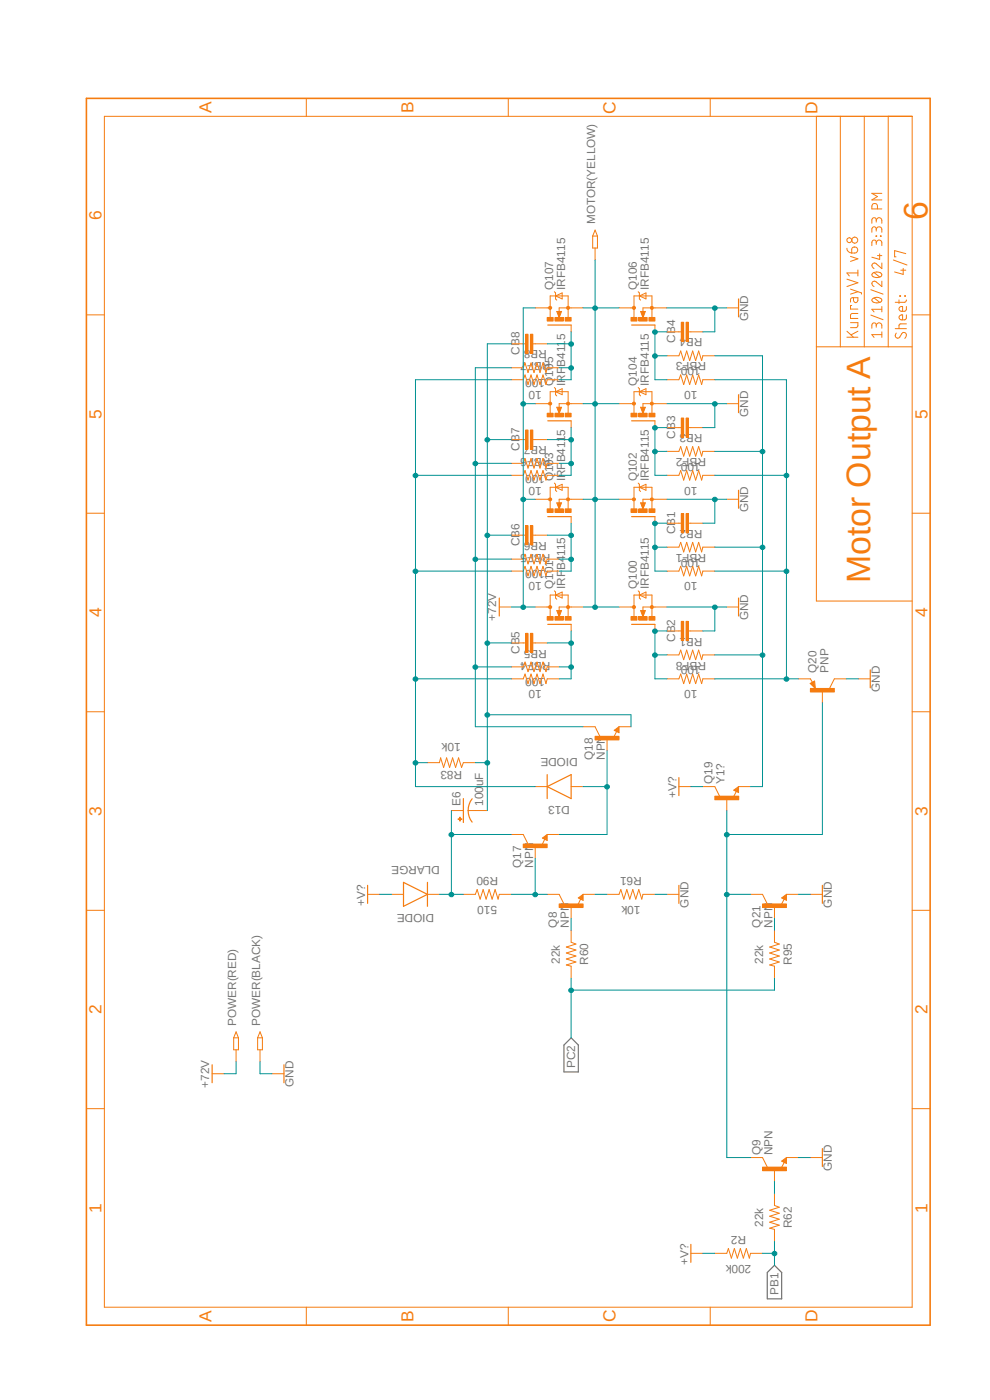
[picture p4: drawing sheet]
<svg xmlns="http://www.w3.org/2000/svg" width="210mm" height="297mm" viewBox="0 0 210 297" stroke-linecap="round" stroke-linejoin="round" font-family="sans-serif">
<path d="M18 20.5l179.9 261.2M197.9 20.5l-179.9 261.2" fill="none" stroke="#fff" stroke-width=".21"/>
<path d="M121.2 220.2l1.5 1.5v5.7h-3.1v-5.7zM164.3 268.4l1.5 1.6v5.5h-3v-5.5z" fill="none" stroke="#757575" stroke-width=".25"/>
<g fill="none" stroke="#f57c10" stroke-width=".21">
<path d="M22.1 24.7h171.4v252.6h-171.4zM65 20.9v3.8M107.8 20.9v3.8M150.7 20.9v3.8M173.2 24.7v102.8h20.3M178.3 24.7v48.9M183.3 24.7v48.9M188.4 24.7v48.9M179.7 52.7a1.01 1.01 0 0 0 1 1M179.7 59.2l2.3 .8-2.3 .8M180.4 54.4l1.6 .5-1.6 .6M180.8 52.5a.66 .66 0 0 1 1.1 .3 .66 .66 0 0 1-.6 .9h-.6v-.8z"/>
<path d="M182 57.3v1.2M182 57.9h-2.3l.5 .6M185.3 57.9a1.31 1.31 0 0 1 1.8 .4l-.1 .2a1.32 1.32 0 0 1-2-.2zM185.4 57.8l1.2 1M185.8 50l.2 .2zM185.9 51.5a.59 .59 0 0 1 .6-.6 .59 .59 0 0 1 .6 .6v.6M185.9 48.7a.59 .59 0 0 1 .6-.6 .59 .59 0 0 1 .6 .6v.6M185.9 46.8a.59 .59 0 0 1 .6-.6 .59 .59 0 0 1 .6 .6v.6M185.9 51.9v-.5a.47 .47 0 0 0-.5-.5 .47 .47 0 0 0-.4 .5v.7M185.9 49v-.4a.47 .47 0 0 0-.5-.5 .47 .47 0 0 0-.4 .5v.7M185.9 47.1v-.4a.47 .47 0 0 0-.5-.5 .47 .47 0 0 0-.4 .5v.7M186.1 44.3v-.6a.59 .59 0 0 0-.6-.5 .59 .59 0 0 0-.5 .5v.6h2.1"/>
<path d="M186.1 54.2h1M186.6 53.8v1.2l-1.6-.4M186.8 50l.1 .2zM187.1 59.6v1.2l-1.2-1a.55 .55 0 0 0-.8 0 .55 .55 0 0 0 .1 .9l.2 .1M187.1 55.8v1.2l-1.2-1a.58 .58 0 0 0-.9 .2 .58 .58 0 0 0 .4 .8M187.1 41h-2.1l1.1 .7-1.1 .7h2.1M189.5 55.2l2.9 1M191.1 57.3h1.1M191.6 56.9v1.3l-1.8-.5M192.2 53.8l-2.4-.6v1.3h.3M18.3 66.8h3.8M173.2 73.6h20.3"/>
<path d="M179.7 71.5h2.3M179.7 70.3l1.4 1.2M180.4 68.5h1.6l-.1 .8-.1 .1-1.4 .1M180.4 61.3l2.4 .8v.3M180.7 64.8h-.3v.8h1.6M181.1 63.2v.6a.47 .47 0 0 0 .4 .4 .47 .47 0 0 0 .5-.4v-.6h-1.2l-.3 .2-.1 .7M182 66.5h-1.2l-.4 .4v.7h1.6M182 70.3l-1.4 .7M182 61.9l-1.6 .5M184.7 66.8l2.6 1M184.7 61.5l2.6 .9M185.1 63.4a1.28 1.28 0 0 1 2 .3l-.1 .1a1.32 1.32 0 0 1-2-.1z"/>
<path d="M185.4 63.2l1.2 .9M185.9 69a.59 .59 0 0 1 .6-.5 .59 .59 0 0 1 .6 .5v.6M185.9 69.4v-.4a.47 .47 0 0 0-.5-.5 .47 .47 0 0 0-.4 .5v.6M187.1 71h-2.1l.4 .6M187.1 65v1.2M187.1 70.4v1.2M187.1 65.6h-2.1l.4 .6M189.9 69.7h2.4M190.1 70.7a.59 .59 0 0 0-.1 .7 .59 .59 0 0 0 .7 .3 1.79 1.79 0 0 1 1-1.2 .66 .66 0 0 1 .6 .6 .66 .66 0 0 1-.4 .7M190.7 63.6v.8M190.9 62.7l.2 .2zM191.9 62.7l.2 .2z"/>
<path d="M192.3 68.7h-1.4l-.2 .4v.6M192.3 66.8v.7l-.2 .3a1.17 1.17 0 0 1-1.3-.2 .56 .56 0 0 1 .1-.6 .56 .56 0 0 1 .6-.2v1.1M192.3 65v.7l-.2 .3a1.09 1.09 0 0 1-1.4-.3 .57 .57 0 0 1 .8-.7v1M192.3 63.6l-.2 .5h-2.2M193.5 66.8h3.8M18.3 108.9h3.8M193.5 108.9h3.8M133.9 128.8h.6M134.5 130.8v-4.6h3.8v4.6M135.4 125.3l.2 .3v1.3l.3 .2M135.6 126.2l1.4-.6v1.3zM135.9 129.5h1l-.5 1.3z"/>
<path d="M138.9 132.5v1.4M138.9 128.8h-2.5v.9M18.3 151h3.8M193.5 151h3.8M18.3 193.1h3.8M193.5 193.1h3.8M18.3 235.2h3.8M54.7 220.2v2.5h1v-2.5M54.7 220.2h1M54.7 220.2l.5-1.3 .5 1.3M55.2 222.7v2.6M57.7 227.8h2.5"/>
<path d="M193.5 235.2h3.8M65 277.3v3.8M107.8 277.3v3.8M150.7 277.3v3.8"/>
<circle cx="180.2" cy="50.9" r=".51"/>
<circle cx="181.3" cy="50.9" r=".64"/>
</g>
<path d="M18.3 20.9h179v260.2h-179zM136.1 129.7l.3 .9 .3-.9h-.3v.2" fill="none" stroke="#f57c10" stroke-width=".34"/>
<path d="M134 132.5h4.9M60.2 225.9v3.8" fill="none" stroke="#f57c10" stroke-width=".25"/>
<path d="M138 128.6l.3-.2 .2 .2v.4h-.5z" fill-rule="evenodd" fill="#f57c10"/>
<path d="M138 128.6l.3-.2 .2 .2v.4h-.5z" fill="none" stroke="#f57c10" stroke-width=".21"/>
<path d="M134.2 128.6l.3-.2 .2 .2 .1 .2-.1 .2h-.5z" fill-rule="evenodd" fill="#f57c10"/>
<path d="M134.2 128.6l.3-.2 .2 .2 .1 .2-.1 .2h-.5z" fill="none" stroke="#f57c10" stroke-width=".21"/>
<path d="M137.7 130.8h1.2v.8h-1.2z" fill-rule="evenodd" fill="#f57c10"/>
<path d="M137.7 130.8h1.2v.8h-1.2z" fill="none" stroke="#f57c10" stroke-width=".21"/>
<path d="M133.9 130.8h1.2v.8h-1.2z" fill-rule="evenodd" fill="#f57c10"/>
<path d="M133.9 130.8h1.2v.8h-1.2z" fill="none" stroke="#f57c10" stroke-width=".21"/>
<path d="M135.5 130.8h1.8v.8h-1.8z" fill-rule="evenodd" fill="#f57c10"/>
<path d="M133.9 105.9h.6M134.5 107.9v-4.5h3.8v4.5M135.4 102.5l.2 .2v1.3l.3 .3M135.6 103.4l1.4-.7v1.3zM135.9 106.7h1l-.5 1.2zM138.9 109.6v1.4M138.9 105.9h-2.5v.9M131.3 128.8h2.6M135.5 130.8h1.8v.8h-1.8zM138.9 128.8h2.6M154.2 128.8h2.5" fill="none" stroke="#f57c10" stroke-width=".21"/>
<path d="M134 109.6h4.9M156.7 126.9v3.8" fill="none" stroke="#f57c10" stroke-width=".25"/>
<path d="M136.1 106.8l.3 .9 .3-.9h-.3v.3" fill="none" stroke="#f57c10" stroke-width=".34"/>
<path d="M138 105.7h.5v.5h-.5z" fill-rule="evenodd" fill="#f57c10"/>
<path d="M138 105.7h.5v.5h-.5z" fill="none" stroke="#f57c10" stroke-width=".21"/>
<path d="M134.2 105.7h.5l.1 .2-.1 .3h-.5z" fill-rule="evenodd" fill="#f57c10"/>
<path d="M134.2 105.7h.5l.1 .2-.1 .3h-.5z" fill="none" stroke="#f57c10" stroke-width=".21"/>
<path d="M137.7 107.9h1.2v.8h-1.2z" fill-rule="evenodd" fill="#f57c10"/>
<path d="M137.7 107.9h1.2v.8h-1.2z" fill="none" stroke="#f57c10" stroke-width=".21"/>
<path d="M133.9 107.9h1.2v.8h-1.2z" fill-rule="evenodd" fill="#f57c10"/>
<path d="M133.9 107.9h1.2v.8h-1.2z" fill="none" stroke="#f57c10" stroke-width=".21"/>
<path d="M135.5 107.9h1.8v.8h-1.8z" fill-rule="evenodd" fill="#f57c10"/>
<path d="M133.9 85.6h.6M134.5 87.6v-4.5h3.8v4.6M135.4 82.2l.2 .3v1.2l.3 .3M135.6 83.1l1.4-.6v1.2zM135.9 86.4h1l-.5 1.3zM138.9 89.3v1.4M138.9 85.6h-2.5v.9M131.3 105.9h2.6M135.5 107.9h1.8v.8h-1.8zM138.9 105.9h2.6" fill="none" stroke="#f57c10" stroke-width=".21"/>
<path d="M134 89.3h4.9" fill="none" stroke="#f57c10" stroke-width=".25"/>
<path d="M136.1 86.5l.3 .9 .3-.9h-.3v.3" fill="none" stroke="#f57c10" stroke-width=".34"/>
<path d="M138 85.4h.5v.5h-.5z" fill-rule="evenodd" fill="#f57c10"/>
<path d="M138 85.4h.5v.5h-.5z" fill="none" stroke="#f57c10" stroke-width=".21"/>
<path d="M134.2 85.4h.5l.1 .2-.1 .3h-.5z" fill-rule="evenodd" fill="#f57c10"/>
<path d="M134.2 85.4h.5l.1 .2-.1 .3h-.5z" fill="none" stroke="#f57c10" stroke-width=".21"/>
<path d="M137.7 87.7h1.2v.7h-1.2z" fill-rule="evenodd" fill="#f57c10"/>
<path d="M137.7 87.7h1.2v.7h-1.2z" fill="none" stroke="#f57c10" stroke-width=".21"/>
<path d="M133.9 87.7h1.2v.7h-1.2z" fill-rule="evenodd" fill="#f57c10"/>
<path d="M133.9 87.7h1.2v.7h-1.2z" fill="none" stroke="#f57c10" stroke-width=".21"/>
<path d="M135.5 87.7h1.8v.7h-1.8z" fill-rule="evenodd" fill="#f57c10"/>
<path d="M131.3 85.6h2.6M135.5 87.7h1.8v.7h-1.8zM138.9 85.6h2.6M116.1 128.8h.6M116.7 130.8v-4.6h3.8v4.6M117.6 125.3l.3 .3v1.3l.2 .2M117.9 126.2l1.4-.6v1.3zM118.1 129.5h1l-.5 1.3zM121.2 132.5v1.4M121.2 128.8h-2.6v.9" fill="none" stroke="#f57c10" stroke-width=".21"/>
<path d="M116.2 132.5h5" fill="none" stroke="#f57c10" stroke-width=".25"/>
<path d="M118.4 129.7l.2 .9 .3-.9h-.3v.2" fill="none" stroke="#f57c10" stroke-width=".34"/>
<path d="M120.3 128.6l.2-.2 .2 .2 .2 .2-.2 .2h-.4z" fill-rule="evenodd" fill="#f57c10"/>
<path d="M120.3 128.6l.2-.2 .2 .2 .2 .2-.2 .2h-.4z" fill="none" stroke="#f57c10" stroke-width=".21"/>
<path d="M116.5 128.6l.2-.2 .2 .2 .2 .2-.2 .2h-.4z" fill-rule="evenodd" fill="#f57c10"/>
<path d="M116.5 128.6l.2-.2 .2 .2 .2 .2-.2 .2h-.4z" fill="none" stroke="#f57c10" stroke-width=".21"/>
<path d="M119.9 130.8h1.3v.8h-1.3z" fill-rule="evenodd" fill="#f57c10"/>
<path d="M119.9 130.8h1.3v.8h-1.3z" fill="none" stroke="#f57c10" stroke-width=".21"/>
<path d="M116.1 130.8h1.2v.8h-1.2z" fill-rule="evenodd" fill="#f57c10"/>
<path d="M116.1 130.8h1.2v.8h-1.2z" fill="none" stroke="#f57c10" stroke-width=".21"/>
<path d="M117.7 130.8h1.8v.8h-1.8z" fill-rule="evenodd" fill="#f57c10"/>
<path d="M116.1 105.9h.6M116.7 107.9v-4.5h3.8v4.5M117.6 102.5l.3 .2v1.3l.2 .3M117.9 103.4l1.4-.7v1.3zM118.1 106.7h1l-.5 1.2zM121.2 109.6v1.4M121.2 105.9h-2.6v.9M113.5 128.8h2.6M117.7 130.8h1.8v.8h-1.8zM121.2 128.8h2.5" fill="none" stroke="#f57c10" stroke-width=".21"/>
<path d="M116.2 109.6h5" fill="none" stroke="#f57c10" stroke-width=".25"/>
<path d="M118.4 106.8l.2 .9 .3-.9h-.3v.3" fill="none" stroke="#f57c10" stroke-width=".34"/>
<path d="M120.3 105.7h.4l.2 .2-.2 .3h-.4z" fill-rule="evenodd" fill="#f57c10"/>
<path d="M120.3 105.7h.4l.2 .2-.2 .3h-.4z" fill="none" stroke="#f57c10" stroke-width=".21"/>
<path d="M116.5 105.7h.4l.2 .2-.2 .3h-.4z" fill-rule="evenodd" fill="#f57c10"/>
<path d="M116.5 105.7h.4l.2 .2-.2 .3h-.4z" fill="none" stroke="#f57c10" stroke-width=".21"/>
<path d="M119.9 107.9h1.3v.8h-1.3z" fill-rule="evenodd" fill="#f57c10"/>
<path d="M119.9 107.9h1.3v.8h-1.3z" fill="none" stroke="#f57c10" stroke-width=".21"/>
<path d="M116.1 107.9h1.2v.8h-1.2z" fill-rule="evenodd" fill="#f57c10"/>
<path d="M116.1 107.9h1.2v.8h-1.2z" fill="none" stroke="#f57c10" stroke-width=".21"/>
<path d="M117.7 107.9h1.8v.8h-1.8z" fill-rule="evenodd" fill="#f57c10"/>
<path d="M116.1 85.6h.6M116.7 87.6v-4.5h3.8v4.6M117.6 82.2l.3 .3v1.2l.2 .3M117.9 83.1l1.4-.6v1.2zM118.1 86.4h1l-.5 1.3zM121.2 89.3v1.4M121.2 85.6h-2.6v.9M113.5 105.9h2.6M117.7 107.9h1.8v.8h-1.8zM121.2 105.9h2.5" fill="none" stroke="#f57c10" stroke-width=".21"/>
<path d="M116.2 89.3h5" fill="none" stroke="#f57c10" stroke-width=".25"/>
<path d="M118.4 86.5l.2 .9 .3-.9h-.3v.3" fill="none" stroke="#f57c10" stroke-width=".34"/>
<path d="M120.3 85.4h.4l.2 .2-.2 .3h-.4z" fill-rule="evenodd" fill="#f57c10"/>
<path d="M120.3 85.4h.4l.2 .2-.2 .3h-.4z" fill="none" stroke="#f57c10" stroke-width=".21"/>
<path d="M116.5 85.4h.4l.2 .2-.2 .3h-.4z" fill-rule="evenodd" fill="#f57c10"/>
<path d="M116.5 85.4h.4l.2 .2-.2 .3h-.4z" fill="none" stroke="#f57c10" stroke-width=".21"/>
<path d="M119.9 87.7h1.3v.7h-1.3z" fill-rule="evenodd" fill="#f57c10"/>
<path d="M119.9 87.7h1.3v.7h-1.3z" fill="none" stroke="#f57c10" stroke-width=".21"/>
<path d="M116.1 87.7h1.2v.7h-1.2z" fill-rule="evenodd" fill="#f57c10"/>
<path d="M116.1 87.7h1.2v.7h-1.2z" fill="none" stroke="#f57c10" stroke-width=".21"/>
<path d="M117.7 87.7h1.8v.7h-1.8z" fill-rule="evenodd" fill="#f57c10"/>
<path d="M116.1 65.3h.6M116.7 67.3v-4.5h3.8v4.6M117.6 61.9l.3 .2v1.3l.2 .3M117.9 62.8l1.4-.7v1.3zM118.1 66.1h1l-.5 1.3zM121.2 69v1.4M121.2 65.3h-2.6v.9M113.5 85.6h2.6M117.7 87.7h1.8v.7h-1.8zM121.2 85.6h2.5M105.9 128.8h2.6" fill="none" stroke="#f57c10" stroke-width=".21"/>
<path d="M116.2 69h5M105.9 126.9v3.8" fill="none" stroke="#f57c10" stroke-width=".25"/>
<path d="M118.4 66.2l.2 .9 .3-.9h-.3v.3" fill="none" stroke="#f57c10" stroke-width=".34"/>
<path d="M120.3 65.1h.4l.2 .2-.2 .2-.2 .2-.2-.2z" fill-rule="evenodd" fill="#f57c10"/>
<path d="M120.3 65.1h.4l.2 .2-.2 .2-.2 .2-.2-.2z" fill="none" stroke="#f57c10" stroke-width=".21"/>
<path d="M116.5 65.1h.4l.2 .2-.2 .2-.2 .2-.2-.2z" fill-rule="evenodd" fill="#f57c10"/>
<path d="M116.5 65.1h.4l.2 .2-.2 .2-.2 .2-.2-.2z" fill="none" stroke="#f57c10" stroke-width=".21"/>
<path d="M119.9 67.4h1.3v.7h-1.3z" fill-rule="evenodd" fill="#f57c10"/>
<path d="M119.9 67.4h1.3v.7h-1.3z" fill="none" stroke="#f57c10" stroke-width=".21"/>
<path d="M116.1 67.4h1.2v.7h-1.2z" fill-rule="evenodd" fill="#f57c10"/>
<path d="M116.1 67.4h1.2v.7h-1.2z" fill="none" stroke="#f57c10" stroke-width=".21"/>
<path d="M117.7 67.4h1.8v.7h-1.8z" fill-rule="evenodd" fill="#f57c10"/>
<path d="M113.5 65.3h2.6M117.7 67.4h1.8v.7h-1.8zM121.2 65.3h2.5M133.9 65.3h.6M134.5 67.3v-4.5h3.8v4.6M135.4 61.9l.2 .2v1.3l.3 .3M135.6 62.8l1.4-.7v1.3zM135.9 66.1h1l-.5 1.3zM138.9 65.3h-2.5v.9M138.9 69v1.4" fill="none" stroke="#f57c10" stroke-width=".21"/>
<path d="M134 69h4.9" fill="none" stroke="#f57c10" stroke-width=".25"/>
<path d="M136.1 66.2l.3 .9 .3-.9h-.3v.3" fill="none" stroke="#f57c10" stroke-width=".34"/>
<path d="M138 65.1h.5v.4l-.2 .2-.3-.2z" fill-rule="evenodd" fill="#f57c10"/>
<path d="M138 65.1h.5v.4l-.2 .2-.3-.2z" fill="none" stroke="#f57c10" stroke-width=".21"/>
<path d="M134.2 65.1h.5l.1 .2-.1 .2-.2 .2-.3-.2z" fill-rule="evenodd" fill="#f57c10"/>
<path d="M134.2 65.1h.5l.1 .2-.1 .2-.2 .2-.3-.2z" fill="none" stroke="#f57c10" stroke-width=".21"/>
<path d="M137.7 67.4h1.2v.7h-1.2z" fill-rule="evenodd" fill="#f57c10"/>
<path d="M137.7 67.4h1.2v.7h-1.2z" fill="none" stroke="#f57c10" stroke-width=".21"/>
<path d="M133.9 67.4h1.2v.7h-1.2z" fill-rule="evenodd" fill="#f57c10"/>
<path d="M133.9 67.4h1.2v.7h-1.2z" fill="none" stroke="#f57c10" stroke-width=".21"/>
<path d="M135.5 67.4h1.8v.7h-1.8z" fill-rule="evenodd" fill="#f57c10"/>
<g fill="none" stroke="#f57c10" stroke-width=".21">
<path d="M125.7 50.1v2.5h1v-2.5M125.7 50.1h1M125.7 50.1l.5-1.3 .5 1.3M126.2 52.6v2.6M131.3 65.3h2.6M135.5 67.4h1.8v.7h-1.8zM138.9 65.3h2.6M151.6 166.9l1.1 2M155.7 167.6l1-.7v1.2zM156.2 167.9l-.6 1.2M45 227.8h2.5M49.6 220.2v2.5h1v-2.5"/>
<path d="M49.6 220.2h1M49.6 220.2l.5-1.3 .5 1.3M50.1 222.7v2.6"/>
</g>
<path d="M156.2 167.6l.2-.1v.4l-.5-.3 .6-.5v.8M45 225.9v3.8" fill="none" stroke="#f57c10" stroke-width=".25"/>
<path d="M151.6 168.9h5.1v.8h-5.1z" fill-rule="evenodd" fill="#f57c10"/>
<path d="M141.5 75.5h2.5l.4-1 .6 2 .7-2 .6 2 .6-2 .7 2 .6-2 .6 2 .3-1h2.5M141.5 95.8h2.5l.4-1.1 .6 2.1 .7-2.1 .6 2.1 .6-2.1 .7 2.1 .6-2.1 .6 2.1 .3-1h2.5M141.5 116.1h2.5l.4-1 .6 2 .7-2 .6 2 .6-2 .7 2 .6-2 .6 2 .3-1h2.5M141.5 138.9h2.5l.4-1 .6 2.1 .7-2.1 .6 2.1 .6-2.1 .7 2.1 .6-2.1 .6 2.1 .3-1.1h2.5M144 166.9h2.6M149.1 166.9h2.5M151.6 168.9h5.1v.8h-5.1zM154.2 169.4v2.6M156.7 166.9h2.5" fill="none" stroke="#f57c10" stroke-width=".21"/>
<path d="M144 165v3.8" fill="none" stroke="#f57c10" stroke-width=".25"/>
<path d="M144.5 109h.5v4h-.5z" fill-rule="evenodd" fill="#f57c10"/>
<path d="M144.5 109h.5v4h-.5z" fill="none" stroke="#f57c10" stroke-width=".21"/>
<path d="M145.5 109h.5v4h-.5z" fill-rule="evenodd" fill="#f57c10"/>
<path d="M141.5 111h3M145.5 109h.5v4h-.5zM146 111h3.1" fill="none" stroke="#f57c10" stroke-width=".21"/>
<path d="M144.5 131.8h.5v4.1h-.5z" fill-rule="evenodd" fill="#f57c10"/>
<path d="M144.5 131.8h.5v4.1h-.5z" fill="none" stroke="#f57c10" stroke-width=".21"/>
<path d="M145.5 131.8h.5v4.1h-.5z" fill-rule="evenodd" fill="#f57c10"/>
<path d="M141.5 133.9h3M145.5 131.8h.5v4.1h-.5zM146 133.9h3.1" fill="none" stroke="#f57c10" stroke-width=".21"/>
<path d="M144.5 88.7h.5v4.1h-.5z" fill-rule="evenodd" fill="#f57c10"/>
<path d="M144.5 88.7h.5v4.1h-.5z" fill="none" stroke="#f57c10" stroke-width=".21"/>
<path d="M145.5 88.7h.5v4.1h-.5z" fill-rule="evenodd" fill="#f57c10"/>
<path d="M141.5 90.7h3M145.5 88.7h.5v4.1h-.5zM146 90.7h3.1" fill="none" stroke="#f57c10" stroke-width=".21"/>
<path d="M144.5 68.4h.5v4h-.5z" fill-rule="evenodd" fill="#f57c10"/>
<path d="M144.5 68.4h.5v4h-.5z" fill="none" stroke="#f57c10" stroke-width=".21"/>
<path d="M145.5 68.4h.5v4h-.5z" fill-rule="evenodd" fill="#f57c10"/>
<path d="M141.5 70.4h3M145.5 68.4h.5v4h-.5zM146 70.4h3.1M154.2 65.3h2.5M154.2 85.6h2.5M154.2 105.9h2.5M161.8 245.6l1 2M165.8 246.3l1-.7v1.2zM166.4 246.6l-.7 1.2" fill="none" stroke="#f57c10" stroke-width=".21"/>
<path d="M156.7 63.4v3.8M156.7 83.7v3.8M156.7 104v3.8M166.3 246.3l.3-.1v.4l-.5-.3 .6-.5v.8" fill="none" stroke="#f57c10" stroke-width=".25"/>
<path d="M161.8 247.6h5v.8h-5z" fill-rule="evenodd" fill="#f57c10"/>
<path d="M161.8 189.7l1 2.1M165.8 190.5l1-.8v1.3zM166.4 190.7l-.7 1.2M159.2 245.6h2.6M161.8 247.6h5v.8h-5zM164.3 248.1v2.6M164.3 253.2v2.5l1 .4-2 .7 2 .6-2 .6 2 .7-2 .6 2 .6-2 .7 1 .2v2.6M166.8 245.6h2.6M171.9 245.6h2.6M146.6 265.9h2.5M151.6 265.9h2.6l.3-1 .7 2 .6-2 .6 2 .7-2 .6 2 .6-2 .7 2 .2-1h2.6" fill="none" stroke="#f57c10" stroke-width=".21"/>
<path d="M166.3 190.5l.3-.1v.4l-.5-.3 .6-.5v.8M174.5 243.7v3.8M146.6 264v3.8" fill="none" stroke="#f57c10" stroke-width=".25"/>
<path d="M161.8 191.8h5v.7h-5z" fill-rule="evenodd" fill="#f57c10"/>
<path d="M171.9 145l.9-.5 .2 1.5zM171.9 144l.4 .7M177 144l-1 2M159.2 189.7h2.6M161.8 191.8h5v.7h-5zM164.3 192.3v2.5M166.8 189.7h2.6M171.9 189.7h2.6" fill="none" stroke="#f57c10" stroke-width=".21"/>
<path d="M172.7 144.7l-.7 .3 .8 .8-.1-1-.4 .2 .3 .4v-.4M174.5 187.8v3.8" fill="none" stroke="#f57c10" stroke-width=".25"/>
<path d="M171.9 146h5.1v.8h-5.1z" fill-rule="evenodd" fill="#f57c10"/>
<g fill="none" stroke="#f57c10" stroke-width=".21">
<path d="M141.5 80.6h2.5l.4-1.1 .6 2.1 .7-2.1 .6 2.1 .6-2.1 .7 2.1 .6-2.1 .6 2.1 .3-1h2.5M141.5 100.8h2.5l.4-1 .6 2.1 .7-2.1 .6 2.1 .6-2.1 .7 2.1 .6-2.1 .6 2.1 .3-1.1h2.5M141.5 121.2h2.5l.4-1.1 .6 2.1 .7-2.1 .6 2.1 .6-2.1 .7 2.1 .6-2.1 .6 2.1 .3-1h2.5M141.5 144h2.5l.4-1 .6 2 .7-2 .6 2 .6-2 .7 2 .6-2 .6 2 .3-1h2.5M169.4 144h2.5M171.9 146h5.1v.8h-5.1zM174.5 146.6v2.5M177 144h2.5M182.1 144h2.5M118.6 189.7l1 2.1M122.7 190.5l1-.8v1.3zM123.2 190.7l-.6 1.2"/>
<path d="M164.3 197.4v2.5l1 .4-2 .6 2 .6-2 .7 2 .6-2 .7 2 .6-2 .6 1 .3v2.5"/>
</g>
<path d="M184.6 142.1v3.8M123.2 190.5l.2-.1v.4l-.5-.3 .7-.5v.8" fill="none" stroke="#f57c10" stroke-width=".25"/>
<path d="M118.6 191.8h5.1v.7h-5.1z" fill-rule="evenodd" fill="#f57c10"/>
<g fill="none" stroke="#f57c10" stroke-width=".21">
<path d="M111 177l1 2.1M115.1 177.8l1-.8v1.3zM115.6 178l-.6 1.3M78 189.7h2.5M83.1 189.7h2.5M90.7 189.7h2.5M98.3 189.7h2.5l.4-1 .7 2.1 .6-2.1 .6 2.1 .7-2.1 .6 2.1 .6-2.1 .7 2.1 .2-1.1h2.6M116.1 189.7h2.5M118.6 191.8h5.1v.7h-5.1zM121.2 192.3v2.5M121.2 197.4v2.5l1 .4-2.1 .6 2.1 .6-2.1 .7 2.1 .6-2.1 .7 2.1 .6-2.1 .6 1.1 .3v2.5M123.7 189.7h2.5"/>
<path d="M128.8 189.7h2.5l.4-1 .6 2.1 .7-2.1 .6 2.1 .6-2.1 .7 2.1 .6-2.1 .6 2.1 .3-1.1h2.5M141.5 189.7h2.5"/>
</g>
<path d="M115.6 177.8l.2-.1v.4l-.5-.3 .7-.5v.8M78 187.8v3.8M85.6 187.2l5.1 2.5-5.1 2.6zM90.7 187.2v5.1M144 187.8v3.8" fill="none" stroke="#f57c10" stroke-width=".25"/>
<path d="M111 179.1h5.1v.7h-5.1z" fill-rule="evenodd" fill="#f57c10"/>
<path d="M126.2 154.2l1.1 2M130.3 154.9l1-.7v1.2zM130.8 155.2l-.6 1.2M108.5 177h2.5M111 179.1h5.1v.7h-5.1zM113.5 179.6v2.5M116.1 177h2.5" fill="none" stroke="#f57c10" stroke-width=".21"/>
<path d="M130.8 154.9l.3-.1v.4l-.5-.3 .6-.5v.8" fill="none" stroke="#f57c10" stroke-width=".25"/>
<path d="M126.2 156.2h5.1v.8h-5.1z" fill-rule="evenodd" fill="#f57c10"/>
<g fill="none" stroke="#f57c10" stroke-width=".21">
<path d="M108.5 78h2.5l.4-1 .6 2 .6-2 .7 2 .6-2 .7 2 .6-2 .6 2 .3-1h2.5M108.5 80.6h2.5l.4-1.1 .6 2.1 .6-2.1 .7 2.1 .6-2.1 .7 2.1 .6-2.1 .6 2.1 .3-1h2.5M108.5 98.3h2.5l.4-1 .6 2 .6-2 .7 2 .6-2 .7 2 .6-2 .6 2 .3-1h2.5M108.5 100.8h2.5l.4-1 .6 2.1 .6-2.1 .7 2.1 .6-2.1 .7 2.1 .6-2.1 .6 2.1 .3-1.1h2.5M108.5 118.6h2.5l.4-1 .6 2 .6-2 .7 2 .6-2 .7 2 .6-2 .6 2 .3-1h2.5M108.5 121.2h2.5l.4-1.1 .6 2.1 .6-2.1 .7 2.1 .6-2.1 .7 2.1 .6-2.1 .6 2.1 .3-1h2.5M108.5 144h2.5l.4-1 .6 2 .6-2 .7 2 .6-2 .7 2 .6-2 .6 2 .3-1h2.5M108.5 141.5h2.5l.4-1 .6 2 .6-2 .7 2 .6-2 .7 2 .6-2 .6 2 .3-1h2.5M123.7 154.2h2.5M126.2 156.2h5.1v.8h-5.1zM128.8 156.7v2.6M131.3 154.2h2.6"/>
<path d="M99.3 172h1.5"/>
</g>
<path d="M98.3 169.4v5.1M100.2 169.5a4 4 0 0 0 0 4.9" fill="none" stroke="#f57c10" stroke-width=".25"/>
<path d="M97.5 173.4l.1 .8z" fill-rule="evenodd" fill="#f57c10"/>
<path d="M97.5 173.4l.1 .8z" fill="none" stroke="#f57c10" stroke-width=".21"/>
<path d="M97.2 173.7l.8 .1z" fill-rule="evenodd" fill="#f57c10"/>
<path d="M95.8 172h2.5M97.2 173.7l.8 .1zM100.8 172h2.6" fill="none" stroke="#f57c10" stroke-width=".21"/>
<path d="M111.5 134.4h.5v4h-.5z" fill-rule="evenodd" fill="#f57c10"/>
<path d="M111.5 134.4h.5v4h-.5z" fill="none" stroke="#f57c10" stroke-width=".21"/>
<path d="M112.5 134.4h.5v4h-.5z" fill-rule="evenodd" fill="#f57c10"/>
<path d="M108.5 136.4h3M112.5 134.4h.5v4h-.5zM113 136.4h3.1" fill="none" stroke="#f57c10" stroke-width=".21"/>
<path d="M111.5 111.5h.5v4.1h-.5z" fill-rule="evenodd" fill="#f57c10"/>
<path d="M111.5 111.5h.5v4.1h-.5z" fill="none" stroke="#f57c10" stroke-width=".21"/>
<path d="M112.5 111.5h.5v4.1h-.5z" fill-rule="evenodd" fill="#f57c10"/>
<path d="M108.5 113.5h3M112.5 111.5h.5v4.1h-.5zM113 113.5h3.1" fill="none" stroke="#f57c10" stroke-width=".21"/>
<path d="M111.5 91.2h.5v4.1h-.5z" fill-rule="evenodd" fill="#f57c10"/>
<path d="M111.5 91.2h.5v4.1h-.5z" fill="none" stroke="#f57c10" stroke-width=".21"/>
<path d="M112.5 91.2h.5v4.1h-.5z" fill-rule="evenodd" fill="#f57c10"/>
<path d="M108.5 93.3h3M112.5 91.2h.5v4.1h-.5zM113 93.3h3.1" fill="none" stroke="#f57c10" stroke-width=".21"/>
<path d="M111.5 70.9h.5v4.1h-.5z" fill-rule="evenodd" fill="#f57c10"/>
<path d="M111.5 70.9h.5v4.1h-.5z" fill="none" stroke="#f57c10" stroke-width=".21"/>
<path d="M112.5 70.9h.5v4.1h-.5z" fill-rule="evenodd" fill="#f57c10"/>
<path d="M108.5 72.9h3M112.5 70.9h.5v4.1h-.5zM113 72.9h3.1M90.7 161.8h2.5l.3-1 .6 2 .6-2 .7 2 .6-2 .6 2 .7-2 .6 2 .4-1h2.5M113.5 166.9h2.6M121.2 166.9h2.5" fill="none" stroke="#f57c10" stroke-width=".21"/>
<path d="M116.1 166.9l5.1-2.6v5.1zM116.1 164.3v5.1" fill="none" stroke="#f57c10" stroke-width=".25"/>
<path d="M141.5 128.8h12.7M151.6 128.8v5.1h-2.5M55.2 225.3v2.5h2.5" fill="none" stroke="#009292" stroke-width=".21"/>
<circle cx="151.7" cy="128.8" r=".49" fill="#009292"/>
<g fill="none" stroke="#009292" stroke-width=".21">
<path d="M141.5 105.9h12.7M151.6 105.9v5.1h-2.5"/>
<circle cx="151.7" cy="128.8" r=".49"/>
</g>
<circle cx="151.7" cy="106" r=".49" fill="#009292"/>
<g fill="none" stroke="#009292" stroke-width=".21">
<path d="M141.5 85.6h12.7M151.6 85.6v5.1h-2.5"/>
<circle cx="151.7" cy="106" r=".49"/>
</g>
<circle cx="151.7" cy="85.7" r=".49" fill="#009292"/>
<g fill="none" stroke="#009292" stroke-width=".21">
<path d="M141.5 65.3h12.7M151.6 65.3v5.1h-2.5"/>
<circle cx="151.7" cy="85.7" r=".49"/>
</g>
<circle cx="151.7" cy="65.4" r=".49" fill="#009292"/>
<g fill="none" stroke="#009292" stroke-width=".21">
<path d="M113.5 65.3h-2.5v63.5M111 85.6h2.5M111 105.9h2.5M108.5 128.8h5M179.5 144h2.6M138.9 189.7h2.6M169.4 189.7h2.5M169.4 245.6h2.5"/>
<circle cx="151.7" cy="65.4" r=".49"/>
</g>
<circle cx="111" cy="128.8" r=".49" fill="#009292"/>
<circle cx="111" cy="128.8" r=".49" fill="none" stroke="#009292" stroke-width=".21"/>
<circle cx="111" cy="106" r=".49" fill="#009292"/>
<circle cx="111" cy="106" r=".49" fill="none" stroke="#009292" stroke-width=".21"/>
<circle cx="111" cy="85.7" r=".49" fill="#009292"/>
<g fill="none" stroke="#009292" stroke-width=".21">
<path d="M126.2 55.2v73.6M123.7 65.3h7.6M123.7 85.6h7.6M123.7 105.9h7.6M123.7 128.8h7.6M50.1 225.3v2.5h-2.6"/>
<circle cx="111" cy="85.7" r=".49"/>
</g>
<circle cx="126.3" cy="128.8" r=".49" fill="#009292"/>
<circle cx="126.3" cy="128.8" r=".49" fill="none" stroke="#009292" stroke-width=".21"/>
<circle cx="126.3" cy="106" r=".49" fill="#009292"/>
<circle cx="126.3" cy="106" r=".49" fill="none" stroke="#009292" stroke-width=".21"/>
<circle cx="126.3" cy="85.7" r=".49" fill="#009292"/>
<circle cx="126.3" cy="85.7" r=".49" fill="none" stroke="#009292" stroke-width=".21"/>
<circle cx="126.3" cy="65.4" r=".49" fill="#009292"/>
<g fill="none" stroke="#009292" stroke-width=".21">
<path d="M161.8 265.9h2.5M164.3 263.4v5"/>
<circle cx="126.3" cy="65.4" r=".49"/>
</g>
<circle cx="164.3" cy="265.9" r=".49" fill="#009292"/>
<g fill="none" stroke="#009292" stroke-width=".21">
<path d="M141.5 133.9h-2.6v5M146.6 166.9h2.5M80.5 189.7h2.6M149.1 265.9h2.5"/>
<circle cx="164.3" cy="265.9" r=".49"/>
</g>
<circle cx="139" cy="133.9" r=".49" fill="#009292"/>
<g fill="none" stroke="#009292" stroke-width=".21">
<path d="M141.5 138.9h-2.6v5.1h2.6"/>
<circle cx="139" cy="133.9" r=".49"/>
</g>
<circle cx="139" cy="139" r=".49" fill="#009292"/>
<g fill="none" stroke="#009292" stroke-width=".21">
<path d="M141.5 111h-2.6v5.1h2.6"/>
<circle cx="139" cy="139" r=".49"/>
</g>
<circle cx="139" cy="111" r=".49" fill="#009292"/>
<g fill="none" stroke="#009292" stroke-width=".21">
<path d="M138.9 116.1v5.1h2.6"/>
<circle cx="139" cy="111" r=".49"/>
</g>
<circle cx="139" cy="116.1" r=".49" fill="#009292"/>
<g fill="none" stroke="#009292" stroke-width=".21">
<path d="M141.5 90.7h-2.6v5.1h2.6"/>
<circle cx="139" cy="116.1" r=".49"/>
</g>
<circle cx="139" cy="90.8" r=".49" fill="#009292"/>
<g fill="none" stroke="#009292" stroke-width=".21">
<path d="M138.9 95.8v5h2.6"/>
<circle cx="139" cy="90.8" r=".49"/>
</g>
<circle cx="139" cy="95.8" r=".49" fill="#009292"/>
<g fill="none" stroke="#009292" stroke-width=".21">
<path d="M141.5 70.4h-2.6v5.1h2.6"/>
<circle cx="139" cy="95.8" r=".49"/>
</g>
<circle cx="139" cy="70.4" r=".49" fill="#009292"/>
<g fill="none" stroke="#009292" stroke-width=".21">
<path d="M138.9 75.5v5.1h2.6"/>
<circle cx="139" cy="70.4" r=".49"/>
</g>
<circle cx="139" cy="75.5" r=".49" fill="#009292"/>
<g fill="none" stroke="#009292" stroke-width=".21">
<path d="M151.6 75.5h10.2v91.4h-2.6M151.6 95.8h10.2M151.6 116.1h10.2M151.6 138.9h10.2"/>
<circle cx="139" cy="75.5" r=".49"/>
</g>
<circle cx="161.8" cy="95.8" r=".49" fill="#009292"/>
<circle cx="161.8" cy="95.8" r=".49" fill="none" stroke="#009292" stroke-width=".21"/>
<circle cx="161.8" cy="116.1" r=".49" fill="#009292"/>
<circle cx="161.8" cy="116.1" r=".49" fill="none" stroke="#009292" stroke-width=".21"/>
<circle cx="161.8" cy="139" r=".49" fill="#009292"/>
<g fill="none" stroke="#009292" stroke-width=".21">
<path d="M174.5 149.1v27.9h-20.3M154.2 172v73.6h5M154.2 189.7h5"/>
<circle cx="161.8" cy="139" r=".49"/>
</g>
<circle cx="154.2" cy="177.1" r=".49" fill="#009292"/>
<circle cx="154.2" cy="177.1" r=".49" fill="none" stroke="#009292" stroke-width=".21"/>
<circle cx="154.2" cy="189.8" r=".49" fill="#009292"/>
<g fill="none" stroke="#009292" stroke-width=".21">
<path d="M151.6 80.6h15.2v63.4M151.6 100.8h15.2M151.6 121.2h15.2M151.6 144h17.8M164.3 194.8v2.6M164.3 250.7v2.5"/>
<circle cx="154.2" cy="189.8" r=".49"/>
</g>
<circle cx="166.9" cy="144.1" r=".49" fill="#009292"/>
<circle cx="166.9" cy="144.1" r=".49" fill="none" stroke="#009292" stroke-width=".21"/>
<circle cx="166.9" cy="121.2" r=".49" fill="#009292"/>
<circle cx="166.9" cy="121.2" r=".49" fill="none" stroke="#009292" stroke-width=".21"/>
<circle cx="166.9" cy="100.9" r=".49" fill="#009292"/>
<g fill="none" stroke="#009292" stroke-width=".21">
<path d="M121.2 207.5v12.7M164.3 207.5v2.6h-43.1"/>
<circle cx="166.9" cy="100.9" r=".49"/>
</g>
<circle cx="121.2" cy="210.1" r=".49" fill="#009292"/>
<g fill="none" stroke="#009292" stroke-width=".21">
<path d="M108.5 177h-12.7v12.7h2.5M121.2 194.8v2.6M126.2 189.7h2.6"/>
<circle cx="121.2" cy="210.1" r=".49"/>
</g>
<circle cx="95.8" cy="189.8" r=".49" fill="#009292"/>
<g fill="none" stroke="#009292" stroke-width=".21">
<path d="M95.8 172v5M93.2 189.7h2.6"/>
<circle cx="95.8" cy="189.8" r=".49"/>
</g>
<circle cx="95.8" cy="177.1" r=".49" fill="#009292"/>
<g fill="none" stroke="#009292" stroke-width=".21">
<path d="M108.5 189.7h7.6M113.5 182.1v7.6"/>
<circle cx="95.8" cy="177.1" r=".49"/>
</g>
<circle cx="113.6" cy="189.8" r=".49" fill="#009292"/>
<g fill="none" stroke="#009292" stroke-width=".21">
<path d="M128.8 159.3v17.7h-10.2M123.7 166.9h5.1"/>
<circle cx="113.6" cy="189.8" r=".49"/>
</g>
<circle cx="128.8" cy="166.9" r=".49" fill="#009292"/>
<g fill="none" stroke="#009292" stroke-width=".21">
<path d="M121.2 111v2.5h-5.1M121.2 118.6v2.6h-2.6"/>
<circle cx="128.8" cy="166.9" r=".49"/>
</g>
<circle cx="121.2" cy="113.6" r=".49" fill="#009292"/>
<g fill="none" stroke="#009292" stroke-width=".21">
<path d="M121.2 113.5v5.1h-2.6"/>
<circle cx="121.2" cy="113.6" r=".49"/>
</g>
<circle cx="121.2" cy="118.7" r=".49" fill="#009292"/>
<g fill="none" stroke="#009292" stroke-width=".21">
<path d="M121.2 90.7v2.6h-5.1M121.2 98.3v2.5h-2.6"/>
<circle cx="121.2" cy="118.7" r=".49"/>
</g>
<circle cx="121.2" cy="93.3" r=".49" fill="#009292"/>
<g fill="none" stroke="#009292" stroke-width=".21">
<path d="M121.2 93.3v5h-2.6"/>
<circle cx="121.2" cy="93.3" r=".49"/>
</g>
<circle cx="121.2" cy="98.3" r=".49" fill="#009292"/>
<g fill="none" stroke="#009292" stroke-width=".21">
<path d="M121.2 70.4v2.5h-5.1M121.2 78v2.6h-2.6"/>
<circle cx="121.2" cy="98.3" r=".49"/>
</g>
<circle cx="121.2" cy="73" r=".49" fill="#009292"/>
<g fill="none" stroke="#009292" stroke-width=".21">
<path d="M121.2 72.9v5.1h-2.6"/>
<circle cx="121.2" cy="73" r=".49"/>
</g>
<circle cx="121.2" cy="78.1" r=".49" fill="#009292"/>
<g fill="none" stroke="#009292" stroke-width=".21">
<path d="M116.1 136.4h5.1M121.2 133.9v7.6"/>
<circle cx="121.2" cy="78.1" r=".49"/>
</g>
<circle cx="121.2" cy="136.4" r=".49" fill="#009292"/>
<g fill="none" stroke="#009292" stroke-width=".21">
<path d="M118.6 141.5h2.6v2.5h-2.6"/>
<circle cx="121.2" cy="136.4" r=".49"/>
</g>
<circle cx="121.2" cy="141.5" r=".49" fill="#009292"/>
<g fill="none" stroke="#009292" stroke-width=".21">
<path d="M108.5 78h-7.7v40.6h7.7M100.8 98.3h7.7"/>
<circle cx="121.2" cy="141.5" r=".49"/>
</g>
<circle cx="100.9" cy="98.3" r=".49" fill="#009292"/>
<g fill="none" stroke="#009292" stroke-width=".21">
<path d="M100.8 118.6v22.9"/>
<circle cx="100.9" cy="98.3" r=".49"/>
</g>
<circle cx="100.9" cy="118.7" r=".49" fill="#009292"/>
<g fill="none" stroke="#009292" stroke-width=".21">
<path d="M108.5 141.5h-7.7v12.7"/>
<circle cx="100.9" cy="118.7" r=".49"/>
</g>
<circle cx="100.9" cy="141.5" r=".49" fill="#009292"/>
<g fill="none" stroke="#009292" stroke-width=".21">
<path d="M108.5 72.9h-5.1v99.1M103.4 93.3h5.1M103.4 113.5h5.1M103.4 136.4h5.1M100.8 154.2h22.9"/>
<circle cx="100.9" cy="141.5" r=".49"/>
</g>
<circle cx="103.4" cy="93.3" r=".49" fill="#009292"/>
<circle cx="103.4" cy="93.3" r=".49" fill="none" stroke="#009292" stroke-width=".21"/>
<circle cx="103.4" cy="113.6" r=".49" fill="#009292"/>
<circle cx="103.4" cy="113.6" r=".49" fill="none" stroke="#009292" stroke-width=".21"/>
<circle cx="103.4" cy="136.4" r=".49" fill="#009292"/>
<g fill="none" stroke="#009292" stroke-width=".21">
<path d="M100.8 161.8h2.6"/>
<circle cx="103.4" cy="136.4" r=".49"/>
</g>
<circle cx="103.4" cy="161.8" r=".49" fill="#009292"/>
<circle cx="103.4" cy="161.8" r=".49" fill="none" stroke="#009292" stroke-width=".21"/>
<circle cx="103.4" cy="151.7" r=".49" fill="#009292"/>
<g fill="none" stroke="#009292" stroke-width=".21">
<path d="M108.5 80.6h-20.4v86.3h25.4M88.1 100.8h20.4M88.1 121.2h20.4M88.1 144h20.4M103.4 151.6h30.5v2.6M88.1 161.8h2.6"/>
<circle cx="103.4" cy="151.7" r=".49"/>
</g>
<circle cx="88.2" cy="100.9" r=".49" fill="#009292"/>
<circle cx="88.2" cy="100.9" r=".49" fill="none" stroke="#009292" stroke-width=".21"/>
<circle cx="88.2" cy="121.2" r=".49" fill="#009292"/>
<circle cx="88.2" cy="121.2" r=".49" fill="none" stroke="#009292" stroke-width=".21"/>
<circle cx="88.2" cy="144.1" r=".49" fill="#009292"/>
<circle cx="88.2" cy="144.1" r=".49" fill="none" stroke="#009292" stroke-width=".21"/>
<circle cx="88.2" cy="161.8" r=".49" fill="#009292"/>
<circle cx="88.2" cy="161.8" r=".49" fill="none" stroke="#009292" stroke-width=".21"/>
<g font-size="7.2" fill="#f57c10">
<text x="196.7" y="46.7" transform="rotate(-90 196.7 46.7)">6</text>
<text x="184.6" y="123.7" transform="rotate(-90 184.6 123.7)">Motor Output A</text>
</g>
<g font-size="3.7" fill="#f57c10">
<text x="44.9" y="24" transform="rotate(-90 44.9 24)">A</text>
<text x="87.7" y="24" transform="rotate(-90 87.7 24)">B</text>
<text x="130.6" y="24.1" transform="rotate(-90 130.6 24.1)">C</text>
<text x="173.4" y="24.1" transform="rotate(-90 173.4 24.1)">D</text>
<text x="21.5" y="46.7" transform="rotate(-90 21.5 46.7)">6</text>
<text x="21.5" y="88.9" transform="rotate(-90 21.5 88.9)">5</text>
<text x="196.7" y="88.9" transform="rotate(-90 196.7 88.9)">5</text>
<text x="21.5" y="131" transform="rotate(-90 21.5 131)">4</text>
<text x="196.7" y="131" transform="rotate(-90 196.7 131)">4</text>
<text x="21.5" y="173.1" transform="rotate(-90 21.5 173.1)">3</text>
<text x="196.7" y="173.1" transform="rotate(-90 196.7 173.1)">3</text>
<text x="21.5" y="215.2" transform="rotate(-90 21.5 215.2)">2</text>
<text x="196.7" y="215.2" transform="rotate(-90 196.7 215.2)">2</text>
<text x="21.5" y="257.3" transform="rotate(-90 21.5 257.3)">1</text>
<text x="196.7" y="257.3" transform="rotate(-90 196.7 257.3)">1</text>
<text x="44.9" y="280.5" transform="rotate(-90 44.9 280.5)">A</text>
<text x="87.7" y="280.5" transform="rotate(-90 87.7 280.5)">B</text>
<text x="130.6" y="280.5" transform="rotate(-90 130.6 280.5)">C</text>
<text x="173.4" y="280.5" transform="rotate(-90 173.4 280.5)">D</text>
</g>
<g font-size="2.5" fill="#757575">
<text x="126.2" y="47.5" transform="rotate(-90 126.2 47.5)">MOTOR(YELLOW)</text>
<text x="117.3" y="61.5" transform="rotate(-90 117.3 61.5)">Q107</text>
<text x="119.9" y="61.5" transform="rotate(-90 119.9 61.5)">IRFB4115</text>
<text x="135.1" y="61.5" transform="rotate(-90 135.1 61.5)">Q106</text>
<text x="137.7" y="61.5" transform="rotate(-90 137.7 61.5)">IRFB4115</text>
<text x="149" y="71.8" transform="rotate(-180 149 71.8)">RB4</text>
<text x="158.7" y="68.1" transform="rotate(-90 158.7 68.1)">GND</text>
<text x="110.2" y="75.3" transform="rotate(-90 110.2 75.3)">CB8</text>
<text x="116" y="74.3" transform="rotate(-180 116 74.3)">RB8</text>
<text x="116.8" y="76.9" transform="rotate(-180 116.8 76.9)">RBF7</text>
<text x="143.3" y="72.7" transform="rotate(-90 143.3 72.7)">CB4</text>
<text x="148.6" y="77.9" transform="rotate(-180 148.6 77.9)">100</text>
<text x="149.8" y="76.9" transform="rotate(-180 149.8 76.9)">RBF3</text>
<text x="114.9" y="83" transform="rotate(-180 114.9 83)">10</text>
<text x="115.6" y="80.4" transform="rotate(-180 115.6 80.4)">100</text>
<text x="117.3" y="81.8" transform="rotate(-90 117.3 81.8)">Q105</text>
<text x="119.9" y="81.8" transform="rotate(-90 119.9 81.8)">IRFB4115</text>
<text x="135.1" y="81.8" transform="rotate(-90 135.1 81.8)">Q104</text>
<text x="137.7" y="81.8" transform="rotate(-90 137.7 81.8)">IRFB4115</text>
<text x="148" y="83" transform="rotate(-180 148 83)">10</text>
<text x="158.7" y="88.4" transform="rotate(-90 158.7 88.4)">GND</text>
<text x="110.2" y="95.6" transform="rotate(-90 110.2 95.6)">CB7</text>
<text x="116" y="94.7" transform="rotate(-180 116 94.7)">RB7</text>
<text x="143.3" y="93" transform="rotate(-90 143.3 93)">CB3</text>
<text x="149" y="92.1" transform="rotate(-180 149 92.1)">RB3</text>
<text x="115.6" y="100.7" transform="rotate(-180 115.6 100.7)">100</text>
<text x="116.8" y="97.2" transform="rotate(-180 116.8 97.2)">RBF6</text>
<text x="148.6" y="98.2" transform="rotate(-180 148.6 98.2)">100</text>
<text x="149.8" y="97.2" transform="rotate(-180 149.8 97.2)">RBF2</text>
<text x="114.9" y="103.3" transform="rotate(-180 114.9 103.3)">10</text>
<text x="117.3" y="102.1" transform="rotate(-90 117.3 102.1)">Q103</text>
<text x="119.9" y="102.1" transform="rotate(-90 119.9 102.1)">IRFB4115</text>
<text x="135.1" y="102.1" transform="rotate(-90 135.1 102.1)">Q102</text>
<text x="137.7" y="102.1" transform="rotate(-90 137.7 102.1)">IRFB4115</text>
<text x="148" y="103.3" transform="rotate(-180 148 103.3)">10</text>
<text x="143.3" y="113.3" transform="rotate(-90 143.3 113.3)">CB1</text>
<text x="149" y="112.4" transform="rotate(-180 149 112.4)">RB2</text>
<text x="158.7" y="108.7" transform="rotate(-90 158.7 108.7)">GND</text>
<text x="110.2" y="115.9" transform="rotate(-90 110.2 115.9)">CB6</text>
<text x="116" y="115" transform="rotate(-180 116 115)">RB6</text>
<text x="116.8" y="117.5" transform="rotate(-180 116.8 117.5)">RBF5</text>
<text x="148.6" y="118.5" transform="rotate(-180 148.6 118.5)">100</text>
<text x="149.8" y="117.5" transform="rotate(-180 149.8 117.5)">RBF1</text>
<text x="114.9" y="123.6" transform="rotate(-180 114.9 123.6)">10</text>
<text x="115.6" y="121" transform="rotate(-180 115.6 121)">100</text>
<text x="117.3" y="125" transform="rotate(-90 117.3 125)">Q101</text>
<text x="119.9" y="125" transform="rotate(-90 119.9 125)">IRFB4115</text>
<text x="135.1" y="125" transform="rotate(-90 135.1 125)">Q100</text>
<text x="137.7" y="125" transform="rotate(-90 137.7 125)">IRFB4115</text>
<text x="148" y="123.6" transform="rotate(-180 148 123.6)">10</text>
<text x="105.3" y="131.7" transform="rotate(-90 105.3 131.7)">+72V</text>
<text x="158.7" y="131.6" transform="rotate(-90 158.7 131.6)">GND</text>
<text x="116" y="137.8" transform="rotate(-180 116 137.8)">RB5</text>
<text x="143.3" y="136.2" transform="rotate(-90 143.3 136.2)">CB2</text>
<text x="149" y="135.3" transform="rotate(-180 149 135.3)">RB1</text>
<text x="110.2" y="138.7" transform="rotate(-90 110.2 138.7)">CB5</text>
<text x="115.6" y="143.9" transform="rotate(-180 115.6 143.9)">100</text>
<text x="116.8" y="140.4" transform="rotate(-180 116.8 140.4)">RBF4</text>
<text x="148.6" y="141.4" transform="rotate(-180 148.6 141.4)">100</text>
<text x="149.8" y="140.4" transform="rotate(-180 149.8 140.4)">RBF8</text>
<text x="173.2" y="142.7" transform="rotate(-90 173.2 142.7)">Q20</text>
<text x="175.7" y="142.7" transform="rotate(-90 175.7 142.7)">PNP</text>
<text x="114.9" y="146.4" transform="rotate(-180 114.9 146.4)">10</text>
<text x="148" y="146.4" transform="rotate(-180 148 146.4)">10</text>
<text x="186.6" y="146.8" transform="rotate(-90 186.6 146.8)">GND</text>
<text x="97.7" y="157.6" transform="rotate(-180 97.7 157.6)">10k</text>
<text x="122.6" y="160.9" transform="rotate(-180 122.6 160.9)">DIODE</text>
<text x="125.8" y="161.2" transform="rotate(-90 125.8 161.2)">Q18</text>
<text x="128.3" y="161.2" transform="rotate(-90 128.3 161.2)">NPN</text>
<text x="98" y="163.7" transform="rotate(-180 98 163.7)">R83</text>
<text x="151.2" y="166.3" transform="rotate(-90 151.2 166.3)">Q19</text>
<text x="153.7" y="166.3" transform="rotate(-90 153.7 166.3)">Y1?</text>
<text x="97.7" y="170.9" transform="rotate(-90 97.7 170.9)">E6</text>
<text x="102.5" y="170.9" transform="rotate(-90 102.5 170.9)">100uF</text>
<text x="120.9" y="171.1" transform="rotate(-180 120.9 171.1)">D13</text>
<text x="143.5" y="169.2" transform="rotate(-90 143.5 169.2)">+V?</text>
<text x="93.3" y="183.8" transform="rotate(-180 93.3 183.8)">DLARGE</text>
<text x="110.5" y="184.1" transform="rotate(-90 110.5 184.1)">Q17</text>
<text x="113.1" y="184.1" transform="rotate(-90 113.1 184.1)">NPN</text>
<text x="105.7" y="186.1" transform="rotate(-180 105.7 186.1)">R90</text>
<text x="136.1" y="186.1" transform="rotate(-180 136.1 186.1)">R61</text>
<text x="77.5" y="192.1" transform="rotate(-90 77.5 192.1)">+V?</text>
<text x="92.1" y="193.9" transform="rotate(-180 92.1 193.9)">DIODE</text>
<text x="105.5" y="192.2" transform="rotate(-180 105.5 192.2)">510</text>
<text x="118.2" y="196.8" transform="rotate(-90 118.2 196.8)">Q8</text>
<text x="120.7" y="196.8" transform="rotate(-90 120.7 196.8)">NPN</text>
<text x="135.9" y="192.2" transform="rotate(-180 135.9 192.2)">10k</text>
<text x="146" y="192.5" transform="rotate(-90 146 192.5)">GND</text>
<text x="161.3" y="196.8" transform="rotate(-90 161.3 196.8)">Q21</text>
<text x="163.9" y="196.8" transform="rotate(-90 163.9 196.8)">NPN</text>
<text x="176.5" y="192.5" transform="rotate(-90 176.5 192.5)">GND</text>
<text x="118.7" y="204.5" transform="rotate(-90 118.7 204.5)">22k</text>
<text x="124.8" y="204.7" transform="rotate(-90 124.8 204.7)">R60</text>
<text x="161.9" y="204.5" transform="rotate(-90 161.9 204.5)">22k</text>
<text x="168" y="204.7" transform="rotate(-90 168 204.7)">R95</text>
<text x="50.1" y="217.7" transform="rotate(-90 50.1 217.7)">POWER(RED)</text>
<text x="55.2" y="217.7" transform="rotate(-90 55.2 217.7)">POWER(BLACK)</text>
<text x="122" y="226.6" transform="rotate(-90 122 226.6)">PC2</text>
<text x="44.4" y="230.7" transform="rotate(-90 44.4 230.7)">+72V</text>
<text x="62.3" y="230.6" transform="rotate(-90 62.3 230.6)">GND</text>
<text x="161.3" y="245.1" transform="rotate(-90 161.3 245.1)">Q9</text>
<text x="163.9" y="245.1" transform="rotate(-90 163.9 245.1)">NPN</text>
<text x="176.5" y="248.4" transform="rotate(-90 176.5 248.4)">GND</text>
<text x="158.3" y="262.3" transform="rotate(-180 158.3 262.3)">R2</text>
<text x="161.9" y="260.3" transform="rotate(-90 161.9 260.3)">22k</text>
<text x="168" y="260.6" transform="rotate(-90 168 260.6)">R62</text>
<text x="146" y="268.3" transform="rotate(-90 146 268.3)">+V?</text>
<text x="159.4" y="268.3" transform="rotate(-180 159.4 268.3)">200k</text>
<text x="165.2" y="274.7" transform="rotate(-90 165.2 274.7)">PB1</text>
</g>
</svg>
